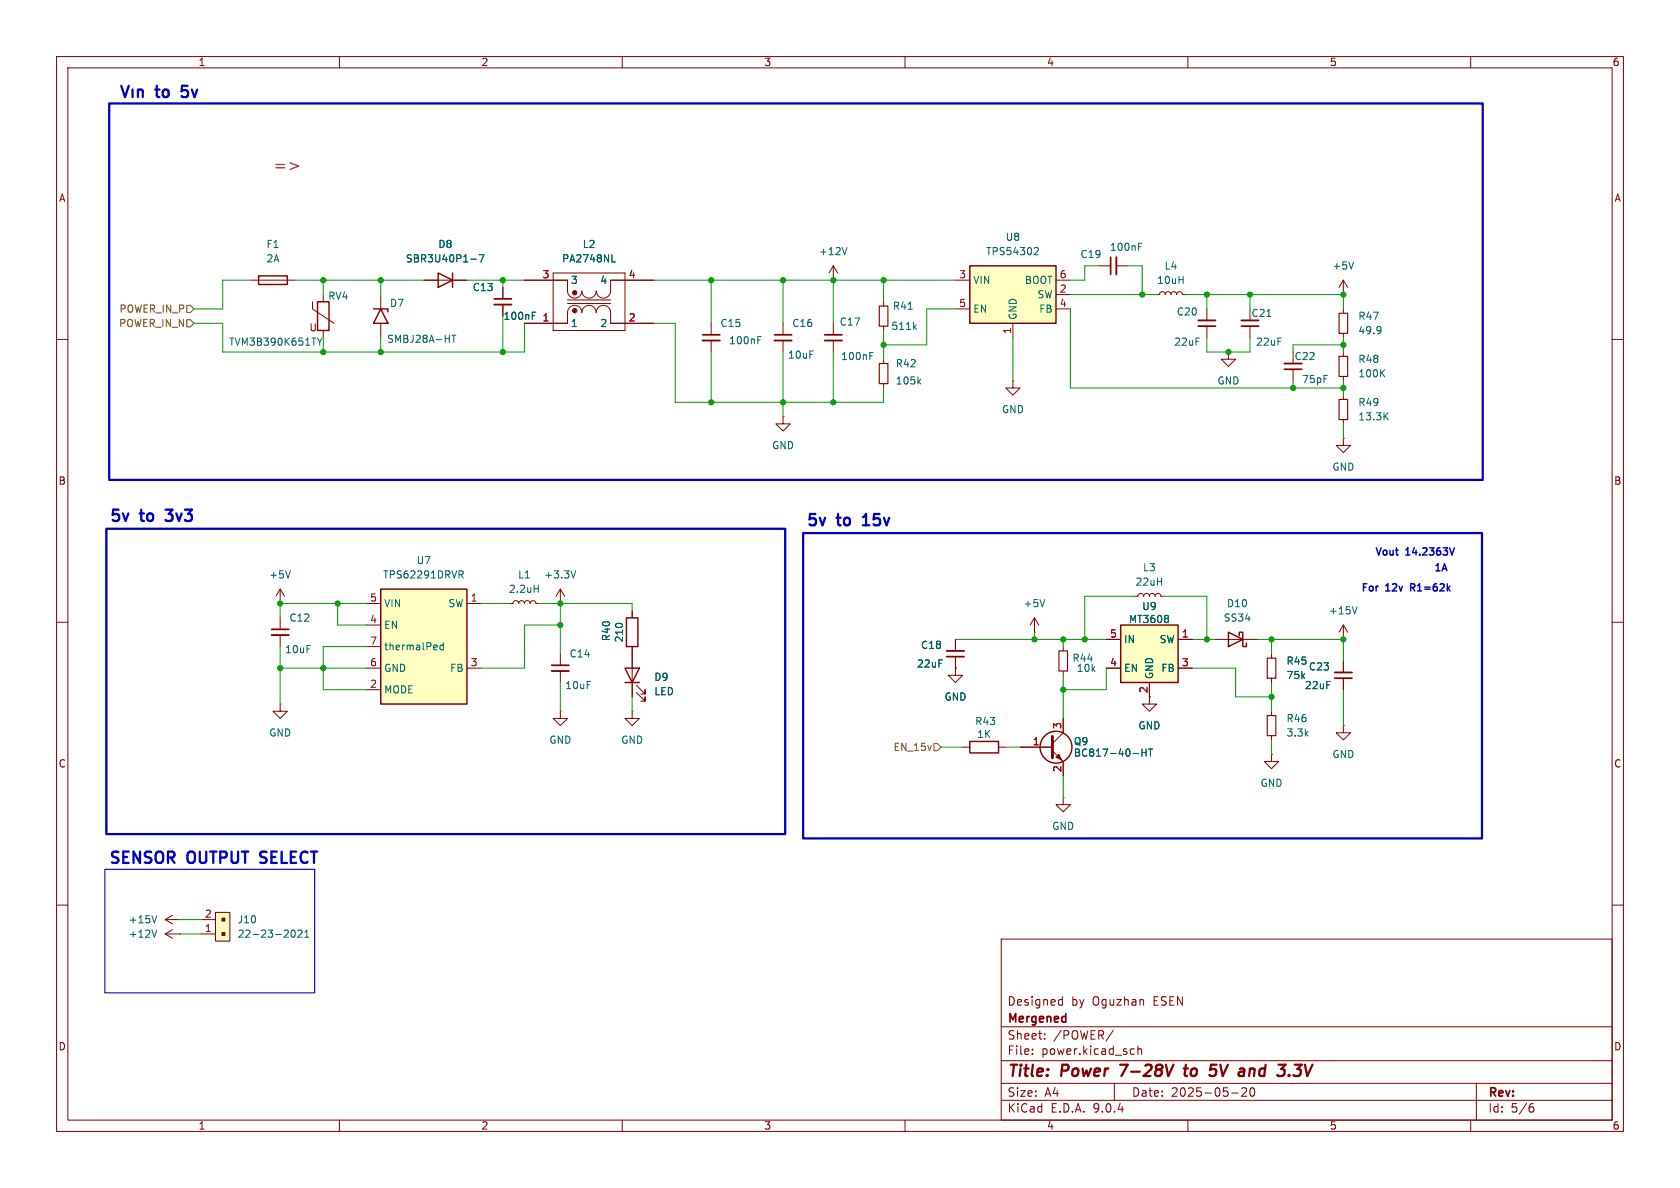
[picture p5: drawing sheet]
<svg xmlns="http://www.w3.org/2000/svg" width="297mm" height="210mm" viewBox="0 0 297 210" stroke-linecap="round" stroke-linejoin="round" font-family="sans-serif">
<g fill="none" stroke="#840000" stroke-width=".18">
<path d="M10 10h277v190h-277zM12 12h273v186h-273zM60 10v2M110 10v2M160 10v2M210 10v2M260 10v2M156.2 53.3v.8M156.2 57.7v.7M194.3 47h2M197.4 47h2M10 60h2"/>
<path d="M285 60h2M10 110h2M99.1 106.7h.1M99.1 104.1l-.8 1.3M99.1 104.1l.7 1.3M99.1 104.1v2.6M285 110h2M111.8 125.7v1.3h1.2l-1.2 1.3-1.3-1.3h1.3M111.8 125.7h.1M10 160h2M177 166h108v32h-108zM187.4 176.7l.4 .1"/>
<path d="M187.8 176.2v1.5M187.8 177.6l-.4 .1M285 160h2M60 198v2M110 198v2M160 198v2M177 194.5h108M177 191.5h108M177 187.5h108M177 181.5h108M182.5 186.3v.1M182.5 185.5v.1"/>
<path d="M184.7 183.6v.1M184.7 182.8v.1M196.8 182.1l-1.3 2M197 191.5v3M200.1 185.4l.4 .1M200.5 186.3l-.4 .1M201.2 185.5l.2-.1 .3 .1 .1 .9M201.2 184.9v1.5M210 198v2M217.7 193.2h1.2M219.5 192.4l.6-.1 .2 .1 .1 .3-.9 1.1h.9M221.1 192.4l.2-.1a.81 .81 0 0 1 .6 .6 .81 .81 0 0 1-.3 .8l-.1 .1a.81 .81 0 0 1-.4-1.4z"/>
<path d="M260 198v2M261 191.5v6.5M270.6 195.7h.4l.2 .3-.1 .5-.5 .1M271 195.1l-.4 .1"/>
</g>
<path d="M198 188.2h1.4M209.3 188.9h.7M209.6 188.2l-.2 1.7 .1 .2 .4 .1M214.1 188.2h1M214.7 189l.3 .4v.4l-.3 .3M221.6 188.9l-.6 .2M228.7 190l.2 .2h.6M228.9 188.2h1.2" fill="none" stroke="#840000" stroke-width=".4"/>
<path d="M196.3 45.5v3" fill="none" stroke="#840000" stroke-width=".3"/>
<path d="M197.4 45.5v3" fill="none" stroke="#840000" stroke-width=".33"/>
<path d="M160.6 54.7h.7M161.6 57.8l.4 .4M162 57.4l-.5 .5M201.3 43.6h.4M201.3 43h.6M101.8 100.9l-.4 1.3" fill="none" stroke="#006464" stroke-width=".18"/>
<path d="M155.4 54.1h1.6v3.6h-1.6z" fill="none" stroke="#840000" stroke-width=".2"/>
<path d="M67.3 104.1h15.2v20.4h-15.2z" fill="#ffffc2"/>
<g fill="none" stroke="#840000" stroke-width=".25">
<path d="M67.3 104.1h15.2v20.4h-15.2zM110.5 118.1h2.5l-1.2 2.6zM110.7 109.2h2.1v5.1h-2.1zM110.5 120.7h2.5"/>
<circle cx="186.7" cy="132.1" r="2.82"/>
</g>
<g fill="none" stroke="#840000" stroke-width=".18">
<path d="M88.9 50.8v2M88.9 53.8v2.1M92.7 57.2h7.6v-2a1.27 1.27 0 0 1 1.3-1.2 1.27 1.27 0 0 1 1.3 1.2 1.27 1.27 0 0 1 1.2-1.2 1.27 1.27 0 0 1 1.3 1.2 1.27 1.27 0 0 1 1.3-1.2 1.27 1.27 0 0 1 1.2 1.2v2h7.7M92.7 49.5h7.6v1.9a1.27 1.27 0 0 0 1.3 1.3 1.27 1.27 0 0 0 1.3-1.3 1.27 1.27 0 0 0 1.2 1.3 1.27 1.27 0 0 0 1.3-1.3 1.27 1.27 0 0 0 1.3 1.3 1.27 1.27 0 0 0 1.2-1.3v-1.9h7.7M97.8 48.3h12.7v10.1h-12.7zM100.3 53.7h7.6M100.3 53h7.6M125.7 57.2v2M138.4 57.2v2M147.3 49.5h.1M147.3 47v2.5M147.3 57.2v2"/>
<path d="M147.3 47l-.7 1.3M147.3 47l.8 1.3M125.7 60.2v2M138.4 73.7v1.2h1.3l-1.3 1.3-1.2-1.3h1.2M138.4 73.7h.1M138.4 60.2v2M147.3 60.2v2M156.2 63.5v.8M156.2 67.8v.8M64.8 106.7h2.5M64.8 110.5h2.5M64.8 114.3h2.5"/>
<path d="M64.8 118.1h2.5M82.5 106.7h2.6M82.5 118.1h2.6M111.8 108v1.2M111.8 114.3v8.9M188 114.3v.8M188 118.6v.8M200.7 105.4h.5l.1-.3 .4-.2 .3 .2 .2 .3 .1-.3 .4-.2 .3 .2 .2 .3 .1-.3 .4-.2 .4 .2 .1 .3 .2-.3 .3-.2 .4 .2 .1 .3h.5M64.8 121.9h2.5M99.1 125.7v1.3h1.2l-1.2 1.3-1.3-1.3h1.3M99.1 125.7h.1M112.5 122.4l1.5 1.6v-.8v.8h-.7"/>
<path d="M112.5 121.2l1.5 1.5v-.8v.8h-.7M180.3 132.1h5.8M186.1 132.7l1.9 1.9v2.6M188 127v2.5l-1.9 1.9M203.2 123.2v1.3h1.3l-1.3 1.2-1.3-1.2h1.3M224.8 133.4v1.2h1.3l-1.3 1.3-1.3-1.3h1.3M224.8 133.4h.1M224.8 125.7v.8M224.8 130v.8"/>
</g>
<g fill="none" stroke="#006464" stroke-width=".18">
<path d="M94.1 55.8h.4M94.1 55.2h.6M108.2 46.3h.6M134 59.5h.6M149.7 43.8l-.4 1.2M134 60.1h.4M153.8 62.9h.4M153.8 62.3h.6M162.4 67.4l.4 .5M162.8 67l-.5 .5M78.4 113.6v1.3M78.4 114.1l-.4-.1-.2 .3 .1 .5h.5"/>
<path d="M81.2 100.9h.4l.3 .3-.1 .3-.6 .1M81.5 101.6l.4 .6M200.3 133.2h1M201.9 132.4v1.3M201.9 133h.7M202.6 132.4v1.3M203 132.4h.8M203.4 132.4v1.3"/>
</g>
<path d="M87.4 52.8h3M124.2 59.2h3.1M136.9 59.2h3.1M145.8 59.2h3" fill="none" stroke="#840000" stroke-width=".3"/>
<path d="M87.4 53.8h3M124.2 60.2h3.1M136.9 60.2h3.1M145.8 60.2h3" fill="none" stroke="#840000" stroke-width=".33"/>
<path d="M155.4 64.3h1.6v3.5h-1.6zM187.2 115.1h1.5v3.5h-1.5zM224 126.5h1.6v3.5h-1.6z" fill="none" stroke="#840000" stroke-width=".2"/>
<path d="M186.1 130.2v3.8" fill="none" stroke="#840000" stroke-width=".51"/>
<g fill="#840000" stroke="#840000" stroke-width=".18">
<path d="M186.7 133.9l.5-.5 .5 1z"/>
<circle cx="101.6" cy="54.9" r=".38"/>
<circle cx="101.6" cy="51.8" r=".38"/>
</g>
<path d="M171.4 47h15.3v10.2h-15.3z" fill="#ffffc2"/>
<path d="M171.4 47h15.3v10.2h-15.3z" fill="none" stroke="#840000" stroke-width=".25"/>
<path d="M168.9 49.5h2.5M168.9 54.6h2.5M179.1 57.2v2.5M186.7 49.5h2.5M186.7 54.6h2.5M186.7 52.1h2.5M237.5 52.1h.1M237.5 49.5l-.8 1.3M237.5 49.5l.8 1.3M237.5 49.5v2.6" fill="none" stroke="#840000" stroke-width=".18"/>
<path d="M183 43.8h.5l.1 .3-.8 .9h.8M239.3 46.3l-.4 1.3" fill="none" stroke="#006464" stroke-width=".18"/>
<path d="M198.1 110.5h10.2v10.2h-10.2z" fill="#ffffc2"/>
<path d="M198.1 110.5h10.2v10.2h-10.2z" fill="none" stroke="#840000" stroke-width=".25"/>
<g fill="none" stroke="#840000" stroke-width=".18">
<path d="M204.5 52.1h.5l.1-.4 .4-.1 .3 .1 .2 .4 .1-.4 .4-.1 .4 .1 .1 .4 .2-.4 .3-.1 .4 .1 .1 .4 .2-.4 .3-.1 .4 .1 .1 .4h.5M213.4 54.6v2M213.4 57.7v2M179.1 67.3v1.3h1.2l-1.2 1.3-1.3-1.3h1.3M179.1 67.3h.1M90.2 106.7h.5l.1-.4 .4-.1 .3 .1 .2 .4 .1-.4 .4-.1 .4 .1 .1 .4 .2-.4 .3-.1 .4 .1 .1 .4 .2-.4 .3-.1 .4 .1 .1 .4h.5M99.1 115.6v2M99.1 118.6v2.1M195.6 113h2.5M195.6 118.1h2.5M208.3 113h2.5M208.3 118.1h2.5"/>
<path d="M203.2 120.7v2.5M237.5 128.3v1.2h1.3l-1.3 1.3-1.3-1.3h1.3M237.5 128.3h.1M29.2 165.1l1.3 .8M29.2 165.1h2.5M29.2 162.6l1.3 .7M29.2 162.6h2.5M30.5 164.3l-1.3 .8M30.5 161.8l-1.3 .8M31.7 165.1h.1M31.7 162.6h.1"/>
</g>
<path d="M94.4 104.1h.8M95.2 103.4v1.3M206.5 108.8l.1 .2-.1 .3M206.5 109.4l.1 .2-.1 .4M27.7 164.4l-.4 1.3M27.7 161.9l-.4 1.2" fill="none" stroke="#006464" stroke-width=".18"/>
<path d="M211.8 57.7h3.1M97.5 117.6h3.1" fill="none" stroke="#840000" stroke-width=".3"/>
<path d="M211.8 56.6h3.1M97.5 118.6h3.1" fill="none" stroke="#840000" stroke-width=".33"/>
<path d="M38.1 161.3h2.5v5.1h-2.5z" fill="#ffffc2"/>
<g fill="none" stroke="#840000" stroke-width=".18">
<path d="M44.4 49.5h7.7M55.2 53.3v1.3l3.9 2.6M57.1 52.1v1.2M57.1 58.4v1.3M67.3 52.1v2.5M67.3 57.2v2.5M74.9 49.5h7.6M88.9 50.8v2M88.9 53.8v2.1M92.7 49.5h7.6M92.7 57.2h7.6M107.9 49.5h7.7"/>
<path d="M107.9 57.2h7.7M221 57.7v2M237.5 54.6v.8M237.5 58.9v.8M217.2 62.2v1.3h1.2l-1.2 1.3-1.3-1.3h1.3M217.2 62.2h.1M228.6 65.3v2M237.5 77.5v1.2h1.3l-1.3 1.3-1.3-1.3h1.3M237.5 77.5h.1M237.5 62.2v.8M237.5 66.5v.8M237.5 69.9v.7"/>
<path d="M237.5 74.2v.7M49.5 106.7h.1M49.5 104.1v2.6M49.5 109.2v2.1M49.5 112.3v2M49.5 104.1l-.7 1.3M49.5 104.1l.8 1.3M111.8 108v1.2M111.8 114.3v3.8M168.9 118.1v1.3h1.3l-1.3 1.3-1.3-1.3h1.3M168.9 118.1h.1M168.9 113v2.1"/>
<path d="M168.9 116.1v2M182.9 111.8h.1M182.9 109.2l-.8 1.3M182.9 109.2l.7 1.3M182.9 109.2v2.6M195.6 113h2.5M195.6 118.1h2.5M208.3 113h2.5M208.3 118.1h2.5M214.6 113h7.6M224.8 115.6v.7M224.8 119.9v.8"/>
<path d="M237.5 113h.1M237.5 110.5l-.8 1.3M237.5 110.5l.8 1.3M237.5 110.5v2.5M237.5 116.8v2.1M237.5 119.9v2M49.5 124.5v1.2h1.3l-1.3 1.3-1.2-1.3h1.2M49.5 124.5h.1M111.8 120.7v2.5M170.2 132.1h1.2M176.5 132.1h1.3M180.3 132.1h5.8"/>
<path d="M188 127v2.5M188 134.6v2.6M203.2 120.7v2.5M188 141v1.2h1.2l-1.2 1.3-1.3-1.3h1.3M188 141h.1M35.6 165.1h2.5M35.6 162.6h2.5M38.1 161.3h2.5v5.1h-2.5z"/>
</g>
<g fill="#840000" stroke="#840000" stroke-width=".18">
<path d="M39.2 164.8h.6v.6h-.6z"/>
<path d="M39.2 162.3h.6v.5h-.6z"/>
</g>
<g fill="none" stroke="#006464" stroke-width=".18">
<path d="M56.1 59.8l.4 .6M56.9 59.8l-.4 .6M79.9 59.3h.7M80.2 59.3v1.2M83.2 45.8h1M84.7 45h.8l-.5 1.3M94.1 55.8h.4M94.1 55.2h.6M108.2 46.3h.6M224 56h.7M244 57.8l.1 .1a1.07 1.07 0 0 1-.1 1M244.1 58.3l-.1 .2"/>
<path d="M56.5 60.4v.6M244.3 65.9l.5 .7M244.8 65.3l-.7 .8M244.9 73.5l.5 .7M245.4 73l-.7 .7M51.3 100.9l-.4 1.3M184.7 106l-.4 1.3M206.5 108.8l.1 .2-.1 .3M206.5 109.4l.1 .2-.1 .4M239.9 107.3l-.4 1.2M200.3 133.2h1M201.9 132.4v1.3"/>
<path d="M201.9 133h.7M202.6 132.4v1.3M203 132.4h.8M203.4 132.4v1.3M51.6 164.5l.2-.1a.68 .68 0 0 1 .4 .6 .68 .68 0 0 1-.4 .7l-.2-.1-.1-.4zM52.7 164.5l.4-.1 .3 .4-.8 .9h.8M53.9 165.7h.7M53.9 164.8l.3-.4v1.3"/>
</g>
<path d="M219.5 57.7h3M227.1 65.3h3M48 111.3h3.1M167.4 116.1h3M236 119.9h3" fill="none" stroke="#840000" stroke-width=".3"/>
<path d="M219.5 56.6h3M227.1 64.3h3M48 112.3h3.1M167.4 115.1h3M236 118.9h3" fill="none" stroke="#840000" stroke-width=".33"/>
<path d="M45.7 48.8h5.1v1.5h-5.1zM56.1 53.3h2.1v5.1h-2.1zM66 54.6h2.6v.5M67.3 54.6l1.3 2.6h-2.6zM77.5 48.3l2.5 1.2-2.5 1.3zM80 48.3v2.5M217.2 111.8l2.5 1.2-2.5 1.3zM219.1 112.4v-.6h.6v2.5h.6v-.6M171.4 131.1h5.1v2h-5.1z" fill="none" stroke="#840000" stroke-width=".25"/>
<path d="M236.7 55.4h1.6v3.5h-1.6zM236.7 63h1.6v3.5h-1.6zM236.7 70.6h1.6v3.6h-1.6zM224 116.3h1.6v3.6h-1.6z" fill="none" stroke="#840000" stroke-width=".2"/>
<path d="M33 54h.7l.6 .6-.6 .6h-.7zM33 56.5h.7l.6 .7-.6 .6h-.7zM165.1 131.4h.6l.7 .7-.7 .6h-.6z" fill="none" stroke="#725600" stroke-width=".18"/>
<g fill="none" stroke="#009600" stroke-width=".18">
<path d="M34.3 57.2h5.1v5h53.3v-5M44.4 49.5h-5v5.1h-5.1M52.1 49.5h22.8M57.1 49.5v2.6M57.1 59.7v2.5M67.3 49.5v2.6M67.3 59.7v2.5M82.5 49.5h10.2M88.9 49.5v1.3M88.9 55.9v6.3M115.6 57.2h3.8v13.9h36.8v-2.5M115.6 49.5h53.3"/>
<path d="M125.7 49.5v7.7M138.4 49.5v7.7M147.3 49.5v7.7M156.2 49.5v3.8M156.2 58.4v5.1M168.9 54.6h-5.1v6.4h-7.6M179.1 59.7v7.6M189.2 52.1h15.3M189.2 54.6v14h48.3M194.3 47h-2.5v2.5h-2.6M199.4 47h2.5v5.1M209.5 52.1h28v2.5"/>
<path d="M213.4 59.7v2.5h7.6v-2.5M213.4 52.1v2.5M221 52.1v2.5M237.5 59.7v2.5M125.7 62.2v8.9M138.4 62.2v11.5M147.3 62.2v8.9M228.6 67.3v1.3M237.5 61h-8.9v1.2M237.5 67.3v2.6M237.5 74.9v2.6M49.5 118.1h15.3"/>
<path d="M49.5 114.3v10.2M59.7 106.7v3.8h5.1M64.8 106.7h-15.3v2.5M64.8 114.3h-7.7v7.6h7.7M85.1 106.7h5.1M95.2 106.7h16.6v1.3M99.1 110.5h-6.4v7.6h-7.6M99.1 106.7v8.9M168.9 113h26.7M182.9 111.8v1.2M188 113v1.3M188 119.4v7.6"/>
<path d="M195.6 118.1v3.8h-7.6M200.7 105.4h-8.9v7.6M205.7 105.4h7.7v7.6M210.8 118.1h7.6v5.1h6.4M210.8 113h3.8M222.2 113h15.3v3.8M224.8 113v2.6M99.1 120.7v5M111.8 123.2v2.5M166.4 132.1h3.8M177.8 132.1h2.5M188 137.2v3.8"/>
<path d="M224.8 120.7v5M224.8 130.8v2.6M237.5 121.9v6.4M31.7 165.1h3.9M31.7 162.6h3.9"/>
</g>
<g fill="none" stroke="#0000c2" stroke-width=".4">
<path d="M19.3 18.3h242.8v66.5h-242.8zM21.4 15.2l.7 2 .7-2M23.4 15.8v1.4M24.4 15.8v1.4M24.4 16a.5 .5 0 0 1 .8 .1v1.1M33.1 15.2h-.9l-.1 .9 .3-.2 .7 .1 .1 .3-.1 .7-.2 .2h-.5l-.3-.2M33.9 15.8l.5 1.4 .5-1.4M18.8 93.5h120v53.9h-120zM29.3 90.1h1.2M29.3 91.9l.1 .1M142 94.2h120v54h-120zM152.5 92.9h1.2"/>
<path d="M152.7 91.3l-.2 .1"/>
</g>
<path d="M257.1 96.8l-.4 1.3" fill="none" stroke="#0000c2" stroke-width=".25"/>
<path d="M51.3 28.8l1.5 .6-1.5 .5" fill="none" stroke="#ff341f" stroke-width=".25"/>
<path d="M18.5 153.7h37.1v21.8h-37.1z" fill="none" stroke="#0000c2" stroke-width=".2"/>
<g fill="#009600" stroke="#009600" stroke-width=".18">
<circle cx="237.5" cy="52.1" r=".46"/>
<circle cx="237.5" cy="61" r=".46"/>
<circle cx="228.6" cy="68.6" r=".46"/>
<circle cx="99.1" cy="110.5" r=".46"/>
<circle cx="99.1" cy="106.7" r=".46"/>
<circle cx="88.9" cy="49.5" r=".46"/>
<circle cx="88.9" cy="62.2" r=".46"/>
<circle cx="201.9" cy="52.1" r=".46"/>
<circle cx="191.8" cy="113" r=".46"/>
<circle cx="147.3" cy="71.1" r=".46"/>
<circle cx="147.3" cy="49.5" r=".46"/>
<circle cx="138.4" cy="49.5" r=".46"/>
<circle cx="125.7" cy="49.5" r=".46"/>
<circle cx="221" cy="52.1" r=".46"/>
<circle cx="156.2" cy="61" r=".46"/>
<circle cx="156.2" cy="49.5" r=".46"/>
<circle cx="213.4" cy="52.1" r=".46"/>
<circle cx="125.7" cy="71.1" r=".46"/>
<circle cx="138.4" cy="71.1" r=".46"/>
<circle cx="59.7" cy="106.7" r=".46"/>
<circle cx="49.5" cy="106.7" r=".46"/>
<circle cx="49.5" cy="118.1" r=".46"/>
<circle cx="57.1" cy="118.1" r=".46"/>
<circle cx="57.1" cy="49.5" r=".46"/>
<circle cx="67.3" cy="49.5" r=".46"/>
<circle cx="67.3" cy="62.2" r=".46"/>
<circle cx="57.1" cy="62.2" r=".46"/>
<circle cx="224.8" cy="113" r=".46"/>
<circle cx="237.5" cy="113" r=".46"/>
<circle cx="213.4" cy="113" r=".46"/>
<circle cx="217.2" cy="62.2" r=".46"/>
<circle cx="237.5" cy="68.6" r=".46"/>
<circle cx="224.8" cy="123.2" r=".46"/>
<circle cx="188" cy="121.9" r=".46"/>
<circle cx="188" cy="113" r=".46"/>
<circle cx="182.9" cy="113" r=".46"/>
</g>
<g font-size="2.8" fill="#0000c2">
<text x="27.6" y="17.9">to</text>
<text x="19.1" y="92.8">5v</text>
<text x="24.9" y="92.8">to</text>
<text x="30.2" y="92.8">3v3</text>
<text x="142.3" y="93.6">5v</text>
<text x="148.1" y="93.6">to</text>
<text x="153.4" y="93.6">15v</text>
<text x="19" y="153.2">SENSOR</text>
<text x="33.2" y="153.2">OUTPUT</text>
<text x="46.8" y="153.2">SELECT</text>
</g>
<text font-size="2.8" fill="#ff341f" x="48.1" y="30.6">=&gt;</text>
<g font-size="2.8" fill="#840000">
<text x="178" y="190.9">Title:</text>
<text x="187.7" y="190.9">Power</text>
<text x="198.8" y="190.9">7-28V</text>
<text x="211.1" y="190.9">to</text>
<text x="216.3" y="190.9">5V</text>
<text x="222.3" y="190.9">and</text>
<text x="230" y="190.9">3.3V</text>
</g>
<g font-size="2.1" fill="#840000">
<text x="178" y="178">Designed</text>
<text x="189.4" y="178">by</text>
<text x="193.2" y="178">Oguzhan</text>
<text x="204" y="178">ESEN</text>
<text x="178" y="184">Sheet:</text>
<text x="178" y="181.2">Mergened</text>
<text x="186.2" y="184">/POWER/</text>
<text x="178" y="186.7">File:</text>
<text x="184.1" y="186.7">power.kicad_sch</text>
<text x="178" y="196.9">KiCad</text>
<text x="178" y="194.1">Size:</text>
<text x="184.7" y="194.1">A4</text>
<text x="185.7" y="196.9">E.D.A.</text>
<text x="193.3" y="196.9">9.0.4</text>
<text x="200" y="194.1">Date:</text>
<text x="207" y="194.1">2025-05-20</text>
<text x="263" y="194.3">Rev:</text>
<text x="263" y="196.9">Id:</text>
<text x="267.1" y="196.9">5/6</text>
</g>
<g font-size="1.8" fill="#840000">
<text x="35" y="11.9">1</text>
<text x="85" y="11.9">2</text>
<text x="135" y="11.9">3</text>
<text x="185" y="11.9">4</text>
<text x="235" y="11.9">5</text>
<text x="285" y="11.9">6</text>
<text x="10.3" y="35.9">A</text>
<text x="285.3" y="35.9">A</text>
<text x="54.6" y="58.8">U</text>
<text x="10.3" y="85.9">B</text>
<text x="285.3" y="85.9">B</text>
<text x="10.3" y="135.9">C</text>
<text x="285.3" y="135.9">C</text>
<text x="10.3" y="185.9">D</text>
<text x="285.3" y="185.9">D</text>
<text x="35" y="199.9">1</text>
<text x="85" y="199.9">2</text>
<text x="135" y="199.9">3</text>
<text x="185" y="199.9">4</text>
<text x="235" y="199.9">5</text>
<text x="285" y="199.9">6</text>
</g>
<g font-size="1.8" fill="#006464">
<text x="47" y="44">F1</text>
<text x="47" y="46.6">2A</text>
<text x="71.7" y="46.6">SBR3U40P1-7</text>
<text x="77.4" y="44">D8</text>
<text x="99.3" y="46.6">PA2748NL</text>
<text x="102.9" y="44">L2</text>
<text x="144.7" y="45.3">+12V</text>
<text x="174.2" y="45.3">TPS54302</text>
<text x="177.7" y="42.8">U8</text>
<text x="190.9" y="45.8">C19</text>
<text x="196.1" y="44.6">100nF</text>
<text x="205.8" y="47.9">L4</text>
<text x="235.5" y="47.9">+5V</text>
<text x="57.9" y="53.2">RV4</text>
<text x="83.5" y="51.7">C13</text>
<text x="100.8" y="50.4">3</text>
<text x="106" y="50.4">4</text>
<text x="172" y="50.4">VIN</text>
<text x="181.1" y="50.4">BOOT</text>
<text x="183.3" y="52.9">SW</text>
<text x="204.5" y="50.4">10uH</text>
<text x="68.8" y="54.5">D7</text>
<text x="88.9" y="56.7">100nF</text>
<text x="100.8" y="58">1</text>
<text x="106" y="58">2</text>
<text x="127.3" y="58">C15</text>
<text x="140" y="58">C16</text>
<text x="148.3" y="57.8">C17</text>
<text x="157.5" y="58.5">511k</text>
<text x="157.7" y="55">R41</text>
<text x="172" y="55.5">EN</text>
<text x="179.9" y="56.6" transform="rotate(-90 179.9 56.6)">GND</text>
<text x="183.6" y="55.5">FB</text>
<text x="207.9" y="56">C20</text>
<text x="221.1" y="56.2">C21</text>
<text x="240" y="59.3">49.9</text>
<text x="240" y="56.7">R47</text>
<text x="40.4" y="61.3">TVM3B390K651TY</text>
<text x="68.3" y="60.8">SMBJ28A-HT</text>
<text x="128.8" y="61.1">100nF</text>
<text x="139.2" y="63.6">10uF</text>
<text x="148.6" y="63.9">100nF</text>
<text x="158.3" y="65.1">R42</text>
<text x="207.5" y="61.3">22uF</text>
<text x="222" y="61.3">22uF</text>
<text x="228.8" y="63.9">C22</text>
<text x="240" y="64.4">R48</text>
<text x="158.3" y="68.2">105k</text>
<text x="215.1" y="68.2">GND</text>
<text x="230.1" y="67.9">75pF</text>
<text x="240" y="66.9">100K</text>
<text x="240" y="72">R49</text>
<text x="177" y="73.3">GND</text>
<text x="240" y="74.5">13.3K</text>
<text x="136.4" y="79.6">GND</text>
<text x="235.5" y="83.4">GND</text>
<text x="73.6" y="99.9">U7</text>
<text x="202" y="101.2">L3</text>
<text x="47.5" y="102.5">+5V</text>
<text x="67.6" y="102.5">TPS62291DRVR</text>
<text x="67.8" y="107.5">VIN</text>
<text x="79.2" y="107.5">SW</text>
<text x="89.9" y="105">2.2uH</text>
<text x="91.5" y="102.5">L1</text>
<text x="96.1" y="102.5">+3.3V</text>
<text x="180.8" y="107.5">+5V</text>
<text x="200.6" y="103.7">22uH</text>
<text x="216.8" y="107.5">D10</text>
<text x="51.1" y="110.1">C12</text>
<text x="67.8" y="111.4">EN</text>
<text x="108.1" y="113.5" transform="rotate(-90 108.1 113.5)">R40</text>
<text x="110.3" y="113.7" transform="rotate(-90 110.3 113.7)">210</text>
<text x="198.6" y="113.9">IN</text>
<text x="199.5" y="110.3">MT3608</text>
<text x="201.8" y="108.1">U9</text>
<text x="204.9" y="113.9">SW</text>
<text x="216.2" y="110.1">SS34</text>
<text x="234.8" y="108.8">+15V</text>
<text x="50.3" y="115.7">10uF</text>
<text x="67.8" y="115.2">thermalPed</text>
<text x="67.8" y="119">GND</text>
<text x="79.5" y="119">FB</text>
<text x="100.6" y="116.4">C14</text>
<text x="162" y="118.2">22uF</text>
<text x="162.7" y="114.9">C18</text>
<text x="189.5" y="117.2">R44</text>
<text x="190.3" y="119">10k</text>
<text x="198.6" y="119">EN</text>
<text x="205.2" y="119">FB</text>
<text x="227.3" y="117.7">R45</text>
<text x="231.3" y="118.7">C23</text>
<text x="67.8" y="122.8">MODE</text>
<text x="99.8" y="122">10uF</text>
<text x="115.6" y="120.6">D9</text>
<text x="115.6" y="123.1">LED</text>
<text x="166.9" y="124.1">GND</text>
<text x="204.1" y="120.1" transform="rotate(-90 204.1 120.1)">GND</text>
<text x="227.3" y="120.2">75k</text>
<text x="230.6" y="122">22uF</text>
<text x="47.5" y="130.4">GND</text>
<text x="97" y="131.7">GND</text>
<text x="109.7" y="131.7">GND</text>
<text x="172.3" y="128.4">R43</text>
<text x="172.6" y="130.7">1K</text>
<text x="189.7" y="131.9">Q9</text>
<text x="201.2" y="129.1">GND</text>
<text x="227.3" y="130.4">3.3k</text>
<text x="227.3" y="127.9">R46</text>
<text x="189.7" y="134">BC817-40-HT</text>
<text x="235.5" y="134.2">GND</text>
<text x="222.8" y="139.3">GND</text>
<text x="185.9" y="146.9">GND</text>
<text x="22.6" y="166">+12V</text>
<text x="22.6" y="163.4">+15V</text>
<text x="41.9" y="163.4">J10</text>
<text x="41.9" y="166">22-23-2021</text>
</g>
<g font-size="1.8" fill="#a90000">
<text x="95.8" y="49.3">3</text>
<text x="111.1" y="49.3">4</text>
<text x="169.5" y="49.3">3</text>
<text x="187.3" y="49.3">6</text>
<text x="187.3" y="51.8">2</text>
<text x="95.8" y="56.9">1</text>
<text x="111.1" y="56.9">2</text>
<text x="169.5" y="54.4">5</text>
<text x="178.8" y="59.1" transform="rotate(-90 178.8 59.1)">1</text>
<text x="187.3" y="54.4">4</text>
<text x="65.3" y="106.4">5</text>
<text x="83.1" y="106.4">1</text>
<text x="65.3" y="110.2">4</text>
<text x="196.1" y="112.8">5</text>
<text x="208.8" y="112.8">1</text>
<text x="65.3" y="114">7</text>
<text x="65.3" y="117.9">6</text>
<text x="83.1" y="117.9">3</text>
<text x="196.1" y="117.9">4</text>
<text x="208.8" y="117.9">3</text>
<text x="65.3" y="121.7">2</text>
<text x="202.9" y="122.6" transform="rotate(-90 202.9 122.6)">2</text>
<text x="182.5" y="131.8">1</text>
<text x="187.7" y="129" transform="rotate(-90 187.7 129)">3</text>
<text x="187.7" y="136.6" transform="rotate(-90 187.7 136.6)">2</text>
<text x="36.1" y="164.8">1</text>
<text x="36.1" y="162.3">2</text>
</g>
<g font-size="1.8" fill="#725600">
<text x="21" y="58">POWER_IN_N</text>
<text x="21" y="55.5">POWER_IN_P</text>
<text x="157.9" y="132.9">EN_15v</text>
</g>
<g font-size="1.8" fill="#0000c2">
<text x="242.9" y="98.6">Vout</text>
<text x="248.5" y="98.6">14.2363V</text>
<text x="253.4" y="101.4">1A</text>
<text x="240.5" y="104.9">For</text>
<text x="245" y="104.9">12v</text>
<text x="249.9" y="104.9">R1=62k</text>
</g>
</svg>
